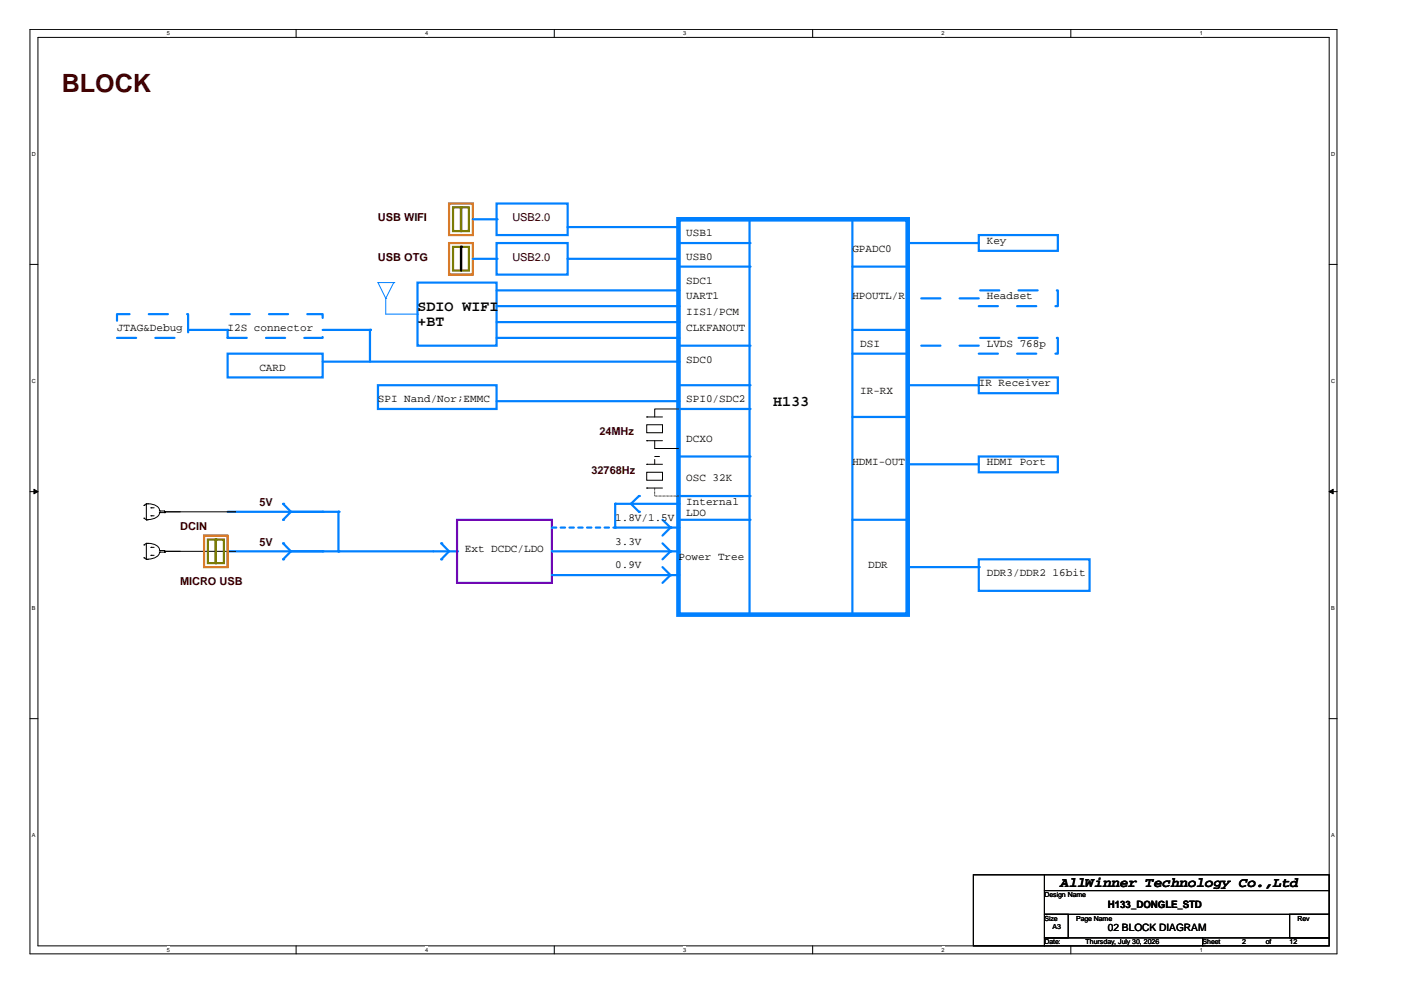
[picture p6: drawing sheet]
<svg xmlns="http://www.w3.org/2000/svg" width="297mm" height="210mm" viewBox="0 0 297 210" stroke-linecap="round" stroke-linejoin="round" font-family="sans-serif">
<path d="M6.3 6.2h277.2v196h-277.2zM8 7.9h273.8v192.6h-273.8z" fill="none" stroke="#000" stroke-width=".21"/>
<g fill="#fff">
<path d="M35.4 6.4h.6v1.4h-.6z"/>
<path d="M35.4 200.7h.6v1.4h-.6z"/>
</g>
<path d="M62.8 6.2v1.7M62.8 200.5v1.7" fill="none" stroke="#000" stroke-width=".21"/>
<g fill="#fff">
<path d="M90.1 6.4h.7v1.4h-.7z"/>
<path d="M90.1 200.7h.7v1.4h-.7z"/>
</g>
<path d="M117.5 6.2v1.7M117.5 200.5v1.7" fill="none" stroke="#000" stroke-width=".21"/>
<g fill="#fff">
<path d="M144.9 6.4h.6v1.4h-.6z"/>
<path d="M144.9 200.7h.6v1.4h-.6z"/>
</g>
<path d="M172.3 6.2v1.7M172.3 200.5v1.7" fill="none" stroke="#000" stroke-width=".21"/>
<g fill="#fff">
<path d="M199.6 6.4h.7v1.4h-.7z"/>
<path d="M199.6 200.7h.7v1.4h-.7z"/>
</g>
<path d="M227 6.2v1.7M227 200.5v1.7" fill="none" stroke="#000" stroke-width=".21"/>
<g fill="#fff">
<path d="M254.4 6.4h.6v1.4h-.6z"/>
<path d="M254.4 200.7h.6v1.4h-.6z"/>
<path d="M6.8 32h.8v1.3h-.8z"/>
<path d="M282.2 32h.9v1.3h-.9z"/>
<path d="M6.8 80.1h.8v1.4h-.8z"/>
<path d="M282.2 80.1h.9v1.4h-.9z"/>
</g>
<path d="M6.3 56.1h1.7M281.8 56.1h1.7" fill="none" stroke="#000" stroke-width=".21"/>
<g fill="#fff">
<path d="M6.8 128.3h.7v1.3h-.7z"/>
<path d="M282.2 128.3h.8v1.3h-.8z"/>
</g>
<path d="M6.3 104.2h1.7M281.8 104.2h1.7" fill="none" stroke="#000" stroke-width=".21"/>
<path d="M7.2 103.7l.8 .5-.8 .5zM281.8 104.2l.9-.5v1z" fill="#000" stroke="#000" stroke-width=".21"/>
<g fill="#fff">
<path d="M6.8 176.4h.7v1.4h-.7z"/>
<path d="M282.2 176.4h.8v1.4h-.8z"/>
</g>
<path d="M6.3 152.4h1.7M281.8 152.4h1.7" fill="none" stroke="#000" stroke-width=".21"/>
<path d="M143.8 105.2h15.1" fill="none" stroke="#0080ff" stroke-width=".47"/>
<circle cx="158.9" cy="105.2" r=".23" fill="#0080ff"/>
<path d="M180.7 69.9h11.7" fill="none" stroke="#0080ff" stroke-width=".47"/>
<circle cx="192.4" cy="69.9" r=".23" fill="#0080ff"/>
<path d="M180.7 88.4h11.7" fill="none" stroke="#0080ff" stroke-width=".47"/>
<circle cx="192.4" cy="88.4" r=".23" fill="#0080ff"/>
<path d="M158.9 46.5v83.8" fill="none" stroke="#0080ff" stroke-width=".47"/>
<circle cx="158.9" cy="130.3" r=".23" fill="#0080ff"/>
<path d="M143.8 46.5h48.6v83.8h-48.6z" fill="none" stroke="#0080ff" stroke-width=".97"/>
<path d="M180.7 46.5v83.8" fill="none" stroke="#0080ff" stroke-width=".47"/>
<circle cx="180.7" cy="130.3" r=".23" fill="#0080ff"/>
<path d="M143.8 86.7h15.1" fill="none" stroke="#0080ff" stroke-width=".47"/>
<circle cx="158.9" cy="86.7" r=".23" fill="#0080ff"/>
<path d="M143.8 73.3h15.1" fill="none" stroke="#0080ff" stroke-width=".47"/>
<circle cx="158.9" cy="73.3" r=".23" fill="#0080ff"/>
<path d="M143.8 96.8h15.1" fill="none" stroke="#0080ff" stroke-width=".47"/>
<circle cx="158.9" cy="96.8" r=".23" fill="#0080ff"/>
<path d="M143.8 81.7h15.1" fill="none" stroke="#0080ff" stroke-width=".47"/>
<circle cx="158.9" cy="81.7" r=".23" fill="#0080ff"/>
<path d="M143.8 51.5h15.1" fill="none" stroke="#0080ff" stroke-width=".47"/>
<circle cx="158.9" cy="51.5" r=".23" fill="#0080ff"/>
<path d="M143.8 56.5h15.1" fill="none" stroke="#0080ff" stroke-width=".47"/>
<circle cx="158.9" cy="56.5" r=".23" fill="#0080ff"/>
<path d="M137.1 90.1h3.4v1.7h-3.4zM137.1 88.4h.1M137.1 93.4h.1M137.1 98.4h.1M137.1 88.4h3.4M137.1 93.4h3.4M137.1 98.4h3.4M138.8 93.4v1.7h5M143.8 86.7h-5v1.7M137.1 100.1h3.4v1.7h-3.4zM137.1 103.5h.1M137.1 103.5h3.4" fill="none" stroke="#000" stroke-width=".21"/>
<path d="M143.8 105.2h-5v-1.7" fill="none" stroke="#000" stroke-width=".21" stroke-dasharray="0 .3"/>
<path d="M138.8 96.8h5M138.8 98.4v-1.6" fill="none" stroke="#000" stroke-width=".21" stroke-dasharray="1 7.1"/>
<path d="M91.9 116.9h5" fill="none" stroke="#0080ff" stroke-width=".47"/>
<circle cx="96.9" cy="116.9" r=".23" fill="#0080ff"/>
<path d="M143.8 110.2h15.1" fill="none" stroke="#0080ff" stroke-width=".47"/>
<circle cx="158.9" cy="110.2" r=".23" fill="#0080ff"/>
<path d="M71.8 116.9h20.1" fill="none" stroke="#0080ff" stroke-width=".47"/>
<circle cx="71.8" cy="116.9" r=".23" fill="#0080ff"/>
<path d="M95.2 116.9l-1.6 1.7" fill="none" stroke="#0080ff" stroke-width=".47"/>
<circle cx="93.6" cy="118.6" r=".23" fill="#0080ff"/>
<path d="M93.6 115.2l1.6 1.7" fill="none" stroke="#0080ff" stroke-width=".47"/>
<circle cx="93.6" cy="115.2" r=".23" fill="#0080ff"/>
<path d="M61.7 116.9h10.1" fill="none" stroke="#0080ff" stroke-width=".47"/>
<circle cx="71.8" cy="116.9" r=".23" fill="#0080ff"/>
<path d="M48.3 116.9h20.1" fill="none" stroke="#0080ff" stroke-width=".47"/>
<circle cx="68.4" cy="116.9" r=".23" fill="#0080ff"/>
<path d="M30.5 118.3h.1M30.5 118.3l.5 .3M31.5 115.2a2.02 2.02 0 0 1 2.3 1.4v.1M33.8 117v.1a1.64 1.64 0 0 1-1.7 1.4h-.6M34.9 116.9h.1M34.9 117.1h.1M34.9 116.9h15.1M34.9 116.7v.4" fill="none" stroke="#000" stroke-width=".21"/>
<path d="M96.9 110.2h20.1v13.4h-20.1z" fill="none" stroke="#8000ff" stroke-width=".47"/>
<path d="M61.7 116.9l-1.7 1.7" fill="none" stroke="#0080ff" stroke-width=".47"/>
<circle cx="60" cy="118.6" r=".23" fill="#0080ff"/>
<path d="M60 115.2l1.7 1.7" fill="none" stroke="#0080ff" stroke-width=".47"/>
<circle cx="60" cy="115.2" r=".23" fill="#0080ff"/>
<g fill="none" stroke="#000" stroke-width=".21">
<path d="M30.5 115.5h.1M31 115.2h.1M31 118.6h.1M31 115.2h.5M31 118.6h.5M31 115.2v3.4M31 115.2l-.5 .3M32 117.7h.1M32 116h.1M32 117.7h.7M32 116h.7M33.9 116.7h.1"/>
<path d="M33.9 117.1h.1M33.9 116.7h1v.4M33.9 117.1h1M34.9 117.1h.1M34.9 116.9h.1M34.9 116.9h3.3"/>
</g>
<path d="M117 116.9h26.8" fill="none" stroke="#0080ff" stroke-width=".47"/>
<circle cx="143.8" cy="116.9" r=".23" fill="#0080ff"/>
<path d="M45.8 114.4v5" fill="none" stroke="#000" stroke-width=".47"/>
<circle cx="45.8" cy="114.4" r=".23" fill="#000"/>
<path d="M44.1 114.4h1.7v5h-1.7zM45.8 114.4h1.7v5h-1.7z" fill="none" stroke="#808000" stroke-width=".47"/>
<path d="M43.3 113.6h5v6.6h-5z" fill="none" stroke="#ff8000" stroke-width=".47"/>
<path d="M140.5 110.2l1.7 1.7" fill="none" stroke="#0080ff" stroke-width=".47"/>
<circle cx="142.2" cy="111.9" r=".23" fill="#0080ff"/>
<path d="M142.2 111.9l-1.7 1.7" fill="none" stroke="#0080ff" stroke-width=".47"/>
<circle cx="142.2" cy="111.9" r=".23" fill="#0080ff"/>
<path d="M117 111.9h13.4" fill="none" stroke="#0080ff" stroke-width=".47" stroke-dasharray=".9 .9"/>
<circle cx="130.4" cy="111.9" r=".23" fill="#0080ff" stroke-dasharray=".9 .9"/>
<path d="M130.4 111.9h13.4" fill="none" stroke="#0080ff" stroke-width=".47"/>
<circle cx="143.8" cy="111.9" r=".23" fill="#0080ff"/>
<path d="M117 121.9h26.8" fill="none" stroke="#0080ff" stroke-width=".47"/>
<circle cx="143.8" cy="121.9" r=".23" fill="#0080ff"/>
<path d="M130.4 106.8v5.1" fill="none" stroke="#0080ff" stroke-width=".47"/>
<circle cx="130.4" cy="106.8" r=".23" fill="#0080ff"/>
<path d="M140.5 120.2l1.7 1.7" fill="none" stroke="#0080ff" stroke-width=".47"/>
<circle cx="142.2" cy="121.9" r=".23" fill="#0080ff"/>
<path d="M142.2 121.9l-1.7 1.7" fill="none" stroke="#0080ff" stroke-width=".47"/>
<circle cx="142.2" cy="121.9" r=".23" fill="#0080ff"/>
<path d="M140.5 115.2l1.7 1.7" fill="none" stroke="#0080ff" stroke-width=".47"/>
<circle cx="142.2" cy="116.9" r=".23" fill="#0080ff"/>
<path d="M142.2 116.9l-1.7 1.7" fill="none" stroke="#0080ff" stroke-width=".47"/>
<circle cx="142.2" cy="116.9" r=".23" fill="#0080ff"/>
<path d="M130.4 106.8h13.4" fill="none" stroke="#0080ff" stroke-width=".47"/>
<circle cx="143.8" cy="106.8" r=".23" fill="#0080ff"/>
<path d="M133.8 106.8l1.7 1.7" fill="none" stroke="#0080ff" stroke-width=".47"/>
<circle cx="135.5" cy="108.5" r=".23" fill="#0080ff"/>
<path d="M135.5 105.2l-1.7 1.6" fill="none" stroke="#0080ff" stroke-width=".47"/>
<circle cx="135.5" cy="105.2" r=".23" fill="#0080ff"/>
<path d="M48.3 108.5h20.1" fill="none" stroke="#0080ff" stroke-width=".47"/>
<circle cx="68.4" cy="108.5" r=".23" fill="#0080ff"/>
<path d="M34.9 108.5h.1M34.9 108.7h.1M34.9 108.5h15.1M34.9 108.3v.4" fill="none" stroke="#000" stroke-width=".21"/>
<path d="M61.7 108.5h10.1" fill="none" stroke="#0080ff" stroke-width=".47"/>
<circle cx="71.8" cy="108.5" r=".23" fill="#0080ff"/>
<path d="M30.5 107.2h.1M30.5 109.9h.1M30.5 109.9l.5 .3M31 106.8l-.5 .4M31.5 106.8a2.02 2.02 0 0 1 2.3 1.5M33.8 108.6v.1a1.64 1.64 0 0 1-1.7 1.4l-.6 .1" fill="none" stroke="#000" stroke-width=".21"/>
<path d="M61.7 108.5l-1.7 1.7" fill="none" stroke="#0080ff" stroke-width=".47"/>
<circle cx="60" cy="110.2" r=".23" fill="#0080ff"/>
<path d="M60 106.8l1.7 1.7" fill="none" stroke="#0080ff" stroke-width=".47"/>
<circle cx="60" cy="106.8" r=".23" fill="#0080ff"/>
<g fill="none" stroke="#000" stroke-width=".21">
<path d="M31 106.8h.1M31 110.2h.1M31 106.8h.5M31 110.2h.5M31 106.8v3.4M32 107.7h.1M32 109.4h.1M32 107.7h.7M32 109.4h.7M33.9 108.3h.1M33.9 108.7h.1M33.9 108.3h1v.4"/>
<path d="M33.9 108.7h1M34.9 108.7h.1M34.9 108.5h.1M34.9 108.5h3.3"/>
</g>
<path d="M96.1 52.3h1.6v5.1h-1.6zM97.7 52.3h1.7v5.1h-1.7z" fill="none" stroke="#808000" stroke-width=".47"/>
<path d="M95.2 51.5h5v6.7h-5z" fill="none" stroke="#ff8000" stroke-width=".47"/>
<path d="M120.4 54.9h23.4" fill="none" stroke="#0080ff" stroke-width=".47"/>
<circle cx="120.4" cy="54.9" r=".23" fill="#0080ff"/>
<path d="M100.2 54.9h5.1" fill="none" stroke="#0080ff" stroke-width=".47"/>
<circle cx="105.3" cy="54.9" r=".23" fill="#0080ff"/>
<path d="M105.3 51.5h15.1v6.7h-15.1zM105.3 43.2h15.1v6.6h-15.1zM120.4 48.1h23.4" fill="none" stroke="#0080ff" stroke-width=".47"/>
<path d="M97.7 44v5M97.7 52.3v5.1" fill="none" stroke="#000" stroke-width=".47"/>
<g fill="#000">
<circle cx="97.7" cy="44" r=".23"/>
<circle cx="97.7" cy="52.3" r=".23"/>
</g>
<path d="M96.1 44h1.6v5h-1.6zM97.7 44h1.7v5h-1.7z" fill="none" stroke="#808000" stroke-width=".47"/>
<path d="M95.2 43.2h5v6.6h-5z" fill="none" stroke="#ff8000" stroke-width=".47"/>
<circle cx="120.4" cy="48.1" r=".23" fill="#0080ff"/>
<path d="M100.2 46.5h5.1" fill="none" stroke="#0080ff" stroke-width=".47"/>
<circle cx="105.3" cy="46.5" r=".23" fill="#0080ff"/>
<path d="M105.3 85.1h38.5" fill="none" stroke="#0080ff" stroke-width=".47"/>
<circle cx="143.8" cy="85.1" r=".23" fill="#0080ff"/>
<path d="M80.1 81.7h25.2v5h-25.2zM192.4 98.4h15.1" fill="none" stroke="#0080ff" stroke-width=".47"/>
<circle cx="192.4" cy="98.4" r=".23" fill="#0080ff"/>
<path d="M192.4 81.7h15.1M207.5 80h16.8v3.4h-16.8z" fill="none" stroke="#0080ff" stroke-width=".47"/>
<circle cx="192.4" cy="81.7" r=".23" fill="#0080ff"/>
<path d="M48.3 75h20.1v5h-20.1zM78.4 69.9v6.8M207.5 96.8h16.8v3.3h-16.8z" fill="none" stroke="#0080ff" stroke-width=".47"/>
<circle cx="78.4" cy="69.9" r=".23" fill="#0080ff"/>
<path d="M180.7 110.2h11.7" fill="none" stroke="#0080ff" stroke-width=".47"/>
<circle cx="192.4" cy="110.2" r=".23" fill="#0080ff"/>
<path d="M192.4 120.2h15.1" fill="none" stroke="#0080ff" stroke-width=".47"/>
<circle cx="207.5" cy="120.2" r=".23" fill="#0080ff"/>
<path d="M207.5 118.6h23.5v6.7h-23.5z" fill="none" stroke="#0080ff" stroke-width=".47"/>
<path d="M207.5 63.3h-15.1" fill="none" stroke="#0080ff" stroke-width=".47" stroke-dasharray="4.1 4.1"/>
<circle cx="192.4" cy="63.3" r=".23" fill="#0080ff" stroke-dasharray="4.1 4.1"/>
<path d="M192.4 51.5h15.1" fill="none" stroke="#0080ff" stroke-width=".47"/>
<circle cx="192.4" cy="51.5" r=".23" fill="#0080ff"/>
<path d="M207.5 61.6h16.8v3.3h-16.8z" fill="none" stroke="#0080ff" stroke-width=".47" stroke-dasharray="4.1 4.1"/>
<path d="M180.7 75h11.7" fill="none" stroke="#0080ff" stroke-width=".47"/>
<circle cx="192.4" cy="75" r=".23" fill="#0080ff"/>
<path d="M207.5 71.6h16.8v3.4h-16.8zM207.5 73.3h-15.1" fill="none" stroke="#0080ff" stroke-width=".47" stroke-dasharray="4.1 4.1"/>
<circle cx="192.4" cy="73.3" r=".23" fill="#0080ff" stroke-dasharray="4.1 4.1"/>
<path d="M105.3 71.6h38.5" fill="none" stroke="#0080ff" stroke-width=".47"/>
<circle cx="143.8" cy="71.6" r=".23" fill="#0080ff"/>
<path d="M105.3 68.3h38.5" fill="none" stroke="#0080ff" stroke-width=".47"/>
<circle cx="143.8" cy="68.3" r=".23" fill="#0080ff"/>
<path d="M80.1 59.9h.1M80.1 59.9l1.7 3.4 1.7-3.4M80.1 59.9h3.4M83.5 59.9h.1M81.8 66.6h6.7M88.5 66.6h.1" fill="none" stroke="#0080ff" stroke-width=".21"/>
<path d="M88.5 59.9h16.8v13.4h-16.8zM105.3 64.9h38.5" fill="none" stroke="#0080ff" stroke-width=".47"/>
<circle cx="143.8" cy="64.9" r=".23" fill="#0080ff"/>
<path d="M105.3 61.6h38.5" fill="none" stroke="#0080ff" stroke-width=".47"/>
<circle cx="143.8" cy="61.6" r=".23" fill="#0080ff"/>
<path d="M81.8 63.3h.1M81.8 63.3v3.3" fill="none" stroke="#0080ff" stroke-width=".21"/>
<path d="M68.4 76.7h75.4" fill="none" stroke="#0080ff" stroke-width=".47"/>
<circle cx="143.8" cy="76.7" r=".23" fill="#0080ff"/>
<path d="M24.8 66.6h15.1v5h-15.1zM48.3 66.6h20.1v5h-20.1z" fill="none" stroke="#0080ff" stroke-width=".47" stroke-dasharray="4.1 4.1"/>
<path d="M68.4 69.9h10" fill="none" stroke="#0080ff" stroke-width=".47"/>
<circle cx="78.4" cy="69.9" r=".23" fill="#0080ff"/>
<path d="M39.9 69.9h8.4" fill="none" stroke="#0080ff" stroke-width=".47"/>
<circle cx="48.3" cy="69.9" r=".23" fill="#0080ff"/>
<path d="M71.8 108.5v8.4" fill="none" stroke="#0080ff" stroke-width=".47"/>
<circle cx="71.8" cy="108.5" r=".23" fill="#0080ff"/>
<path d="M180.7 56.5h11.7" fill="none" stroke="#0080ff" stroke-width=".47"/>
<circle cx="192.4" cy="56.5" r=".23" fill="#0080ff"/>
<path d="M207.5 49.8h16.8v3.4h-16.8z" fill="none" stroke="#0080ff" stroke-width=".47"/>
<path d="M206.4 185.5h15v15h-15zM221.4 185.5h60.4v3.3h-60.4zM221.4 188.8h60.4v5.1h-60.4zM221.4 193.9h5.1v5h-5.1zM221.4 198.9h33.6v1.6h-33.6zM255 198.9h26.8v1.6h-26.8zM273.4 193.9h8.4v5h-8.4z" fill="none" stroke="#000" stroke-width=".21"/>
<text font-size="5.3" fill="#400000" x="13.1" y="19.5">BLOCK</text>
<g font-size="3.2">
<text x="88.5" y="65.9">SDIO WIFI</text>
<text x="88.5" y="69.1">+BT</text>
<text x="164" y="86">H133</text>
</g>
<text font-size="3" x="224.8" y="188.1">AllWinner Technology Co.,Ltd</text>
<g font-size="2.3" fill="#400000">
<text x="80.1" y="47">USB WIFI</text>
<text x="108.6" y="47">USB2.0</text>
<text x="80.1" y="55.3">USB OTG</text>
<text x="108.6" y="55.3">USB2.0</text>
<text x="127.1" y="92.2">24MHz</text>
<text x="125.4" y="100.6">32768Hz</text>
<text x="55" y="107.3">5V</text>
<text x="38.2" y="112.4">DCIN</text>
<text x="55" y="115.7">5V</text>
<text x="38.2" y="124.1">MICRO USB</text>
</g>
<g font-size="2.3">
<text x="145.5" y="50.1">USB1</text>
<text x="180.7" y="53.4">GPADC0</text>
<text x="209.2" y="51.7">Key</text>
<text x="145.5" y="55.1">USB0</text>
<text x="145.5" y="60.1">SDC1</text>
<text x="145.5" y="63.5">UART1</text>
<text x="180.7" y="63.5">HPOUTL/R</text>
<text x="209.2" y="63.5">Headset</text>
<text x="24.8" y="70.2">JTAG&amp;Debug</text>
<text x="48.3" y="70.2">I2S connector</text>
<text x="145.5" y="70.2">CLKFANOUT</text>
<text x="145.5" y="66.8">IIS1/PCM</text>
<text x="145.5" y="76.9">SDC0</text>
<text x="182.4" y="73.5">DSI</text>
<text x="209.2" y="73.5">LVDS 768p</text>
<text x="55" y="78.6">CARD</text>
<text x="182.4" y="83.6">IR-RX</text>
<text x="207.5" y="81.9">IR Receiver</text>
<text x="80.1" y="85.3">SPI Nand/Nor;EMMC</text>
<text x="145.5" y="85.3">SPI0/SDC2</text>
<text x="145.5" y="93.7">DCXO</text>
<text x="180.7" y="98.7">HDMI-OUT</text>
<text x="209.2" y="98.7">HDMI Port</text>
<text x="145.5" y="102">OSC 32K</text>
<text x="145.5" y="107.1">Internal</text>
<text x="130.4" y="110.4">1.8V/1.5V</text>
<text x="145.5" y="109.4">LDO</text>
<text x="98.6" y="117.1">Ext DCDC/LDO</text>
<text x="130.4" y="115.5">3.3V</text>
<text x="143.8" y="118.8">Power Tree</text>
<text x="130.4" y="120.5">0.9V</text>
<text x="184.1" y="120.5">DDR</text>
<text x="209.2" y="122.1">DDR3/DDR2 16bit</text>
</g>
<g font-size="2.2">
<text x="234.9" y="197.5">02 BLOCK DIAGRAM</text>
<text x="234.9" y="192.5">H133_DONGLE_STD</text>
</g>
<g font-size="1.5">
<text x="221.4" y="190.2">Design Name</text>
<text x="221.4" y="195.2">Size</text>
<text x="223.1" y="196.9">A3</text>
<text x="228.1" y="195.2">Page Name</text>
<text x="275.1" y="195.2">Rev</text>
<text x="221.4" y="200.2">Date:</text>
<text x="230.2" y="200.2">Thursday, July 30, 2026</text>
<text x="255" y="200.2">Sheet</text>
<text x="263.4" y="200.2">2</text>
<text x="268.4" y="200.2">of</text>
<text x="273.4" y="200.2">12</text>
</g>
<g font-size="1.2">
<text x="35.4" y="7.5">5</text>
<text x="90.1" y="7.5">4</text>
<text x="144.9" y="7.5">3</text>
<text x="199.6" y="7.5">2</text>
<text x="254.4" y="7.5">1</text>
<text x="6.8" y="33.1">D</text>
<text x="282.2" y="33.1">D</text>
<text x="6.8" y="81.2">C</text>
<text x="282.2" y="81.2">C</text>
<text x="6.8" y="129.4">B</text>
<text x="282.2" y="129.4">B</text>
<text x="6.8" y="177.5">A</text>
<text x="282.2" y="177.5">A</text>
<text x="35.4" y="201.8">5</text>
<text x="90.1" y="201.8">4</text>
<text x="144.9" y="201.8">3</text>
<text x="199.6" y="201.8">2</text>
<text x="254.4" y="201.8">1</text>
</g>
</svg>
